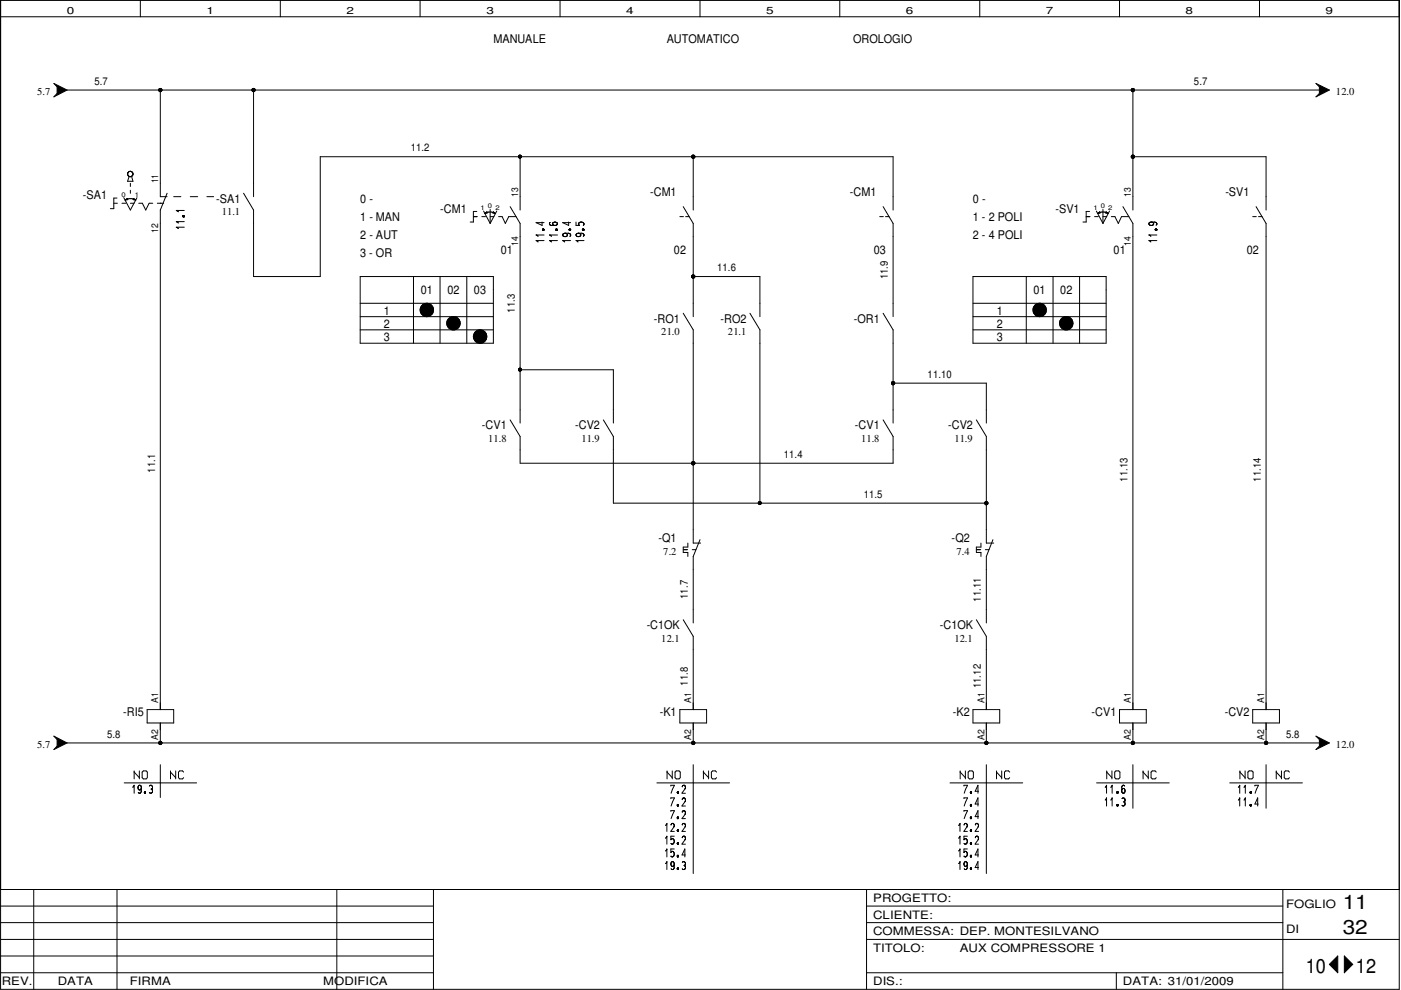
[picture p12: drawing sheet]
<svg xmlns="http://www.w3.org/2000/svg" width="297mm" height="210mm" viewBox="0 0 297 210" stroke-linecap="round" stroke-linejoin="round" font-family="sans-serif">
<g fill="none" stroke="#000" stroke-width=".21">
<path d="M.1 0h296.6v209.8h-296.6zM.1 3.6h296.6M11.4 17.7l2.8 1.4-2.8 1.4 .7-.7v-1.4zM14.2 19.1h265.5M29.8 0v3.6M34 19.1v22.6h1.4M53.8 19.1v22.6M59.4 0v3.6M89.1 0v3.6M118.7 0v3.6M148.4 0v3.6M178.1 0v3.6"/>
<path d="M207.7 0v3.6M237.4 0v3.6M240.2 19.1v25.4M267 0v3.6M279 17.7l2.9 1.4-2.9 1.4 .7-.7v-1.4zM27.1 37.1v.1M27.2 36.5h.1M27.2 37.3h.1M27.3 36.4h.1M27.4 37.4l-.4 1h1.2l-.3-1M27.6 38.9v.6M28.1 37.2h.1"/>
<path d="M28.1 37.1l.1-.4a.57 .57 0 0 0-.7-.3 .57 .57 0 0 0-.4 .7 .57 .57 0 0 0 .8 .3M28.1 37.1l-.2 .3M28.1 36.7h.1M28.1 37.1h.1M110.3 33.2v11.3M147 33.2v11.3M240.2 33.2h28.2v11.3M24.1 43.1h.8M24.8 42h-.7v2.2h-.7M25.9 43.1h.8M26.2 41.9l1.4 2.6 1.4-2.6M26.7 42.3l-.2 .1"/>
<path d="M26.7 42.3l.3-.1v.1zM27 42.2l-.3 .1M27 42.2h.2a2.06 2.06 0 0 1 1.6 .2M27 42.2v-.1l-.5 .3M27 42.2l.1 .1-.6 .1M27.6 43.1h.8M27.6 40.3v.7M28.3 42.1l.5 .3-.6-.1zM28.4 42.2l.2 .1h-.3zM29.4 43.1h.8l.7 1.4 .7-1.4h.8M33.4 43.1h1.3M35.4 41l-1.4 3.5v106"/>
<path d="M36.8 41.7h1.6M37.8 44.9h.1M37.8 48.4v.1M38.7 45.9l.2 .1M38.7 45.8h.1M38.7 45.8v.1M38.7 45.8l.3 .2M38.7 45.8l.2 .2M38.8 45.8h.1M38.8 45.8l.2 .2M38.8 45.8v.2h.2M38.8 45.8h.2"/>
<path d="M38.8 45.8l.3 .1M38.9 45.8l.2 .1M38.9 45.8h.2h-.1M39 45.8l.1 .1M39.1 47h-1.7l.4 .3M39.1 48.2h-1.7l.4 .2M39.1 45.9l-.1 .1M39.1 44.6h-1.7l.4 .3M40.3 41.7h1.6M43.9 41.7h1.4M51.6 41l2.2 3.5v14.1h14.1v-25.4h121.5v11.3M76.4 58.6h28.2v14.2h-28.2z"/>
<path d="M87.7 58.6v14.2M93.3 58.6v14.2M99 58.6v14.2M100.4 45.9h.8M101.1 44.8h-.7v2.3h-.7M102.1 45.9h.9M102.5 44.7l1.4 2.7M102.8 45.3a2.16 2.16 0 0 1 2.2 0M102.8 45.3l.4-.4 .1 .2zM103 45.2l.2-.2v.1zM103.9 45.9h.8M103.9 44.4v3"/>
<path d="M104.6 45v-.1l.4 .4M104.6 45l-.1 .1 .5 .2M104.6 45l.3 .2-.3-.1zM105.3 44.7l-1.4 2.7M105.7 45.9h.8l.6 1.5 .8-1.5h1.5M108.2 43.8l2.1 3.6v42.3M113.7 51h1.7M113.7 49.8h1.7M113.7 51l.4 .3M113.7 49.8l.4 .3M114.9 47.1v.7l-1.2-.6h1.7M115 48.6l.1 .2h.2"/>
<path d="M115 48.6l.3 .2M115 48.7l.2 .1M115 48.7l.1 .1M115.1 48.6h-.1M115.1 48.6h.1M115.1 48.6l.2 .2M115.1 48.6l.2 .1M115.1 48.6l.3 .1M115.2 48.6l.2 .1M115.2 48.6l.1 .2M115.2 48.6h.1M115.3 48.8h.1"/>
<path d="M115.3 48.7h.1M115.3 48.6h.1M116.5 51h1.7M116.5 49.8h1.7M116.5 47.6l.1 .1M116.6 51l.3 .3M116.6 49.8l.3 .3M116.7 47.2l-.2 .1v.3M117.2 47.3h.1M117.2 47.3v.3M117.2 47.6h.1M117.3 47.2a.49 .49 0 0 1 .5-.1 .49 .49 0 0 1 .3 .5l-.2 .2-1.3-.1"/>
<path d="M117.3 47.2h.1M117.3 47.6v.1M117.3 47.2l-.1 .1M117.3 47.7l.2 .1M117.4 47.8h.1M117.9 48.6v.2h.2M117.9 48.6l.2 .2M117.9 48.6h.1M117.9 48.6l.3 .1M117.9 48.6l.2 .1M117.9 48.8v-.1l.1 .1M118 48.6l.2 .1"/>
<path d="M118 47.7h.1M118 47.2h.1M118 48.6h.1M118.1 48.8h.1M118.1 48.6h.1M118.1 48.7h.1M118.1 48.7v.1M118.2 48.6v.1M119.3 51h1.7M119.3 49.9v-.2l.3-.2 1-.1 .4 .3v.3l-.2 .1M119.3 49.9v.1M119.3 49.7v.1"/>
<path d="M119.4 51l.3 .3M119.4 49.6h.1M119.9 49.4a.4 .4 0 0 1 .4 .6l-.6 .2-.4-.2M120 50.1v.1M120.1 49.5h.1M120.6 47.1v.7l-1.3-.6h1.7M120.6 48.7h.1M120.6 48.6l.3 .2M120.6 48.7l.3 .1M120.6 48.7l.2 .1M120.7 48.7l.2 .1M120.7 48.6l.2 .2"/>
<path d="M120.7 48.7l.1 .1M120.7 48.6h.1M120.7 48.6l-.1 .1M120.7 48.6l.3 .2M120.8 48.6h.1M120.8 48.6l.2 .1-.2-.1M120.8 48.6l.2 .1M121 48.6h.1M120.9 50h.1M120.9 48.8h.1M121 48.6v.2M122.1 51h1.7"/>
<path d="M122.1 47.1v.7h.7l-.1-.4M122.2 50h.1M122.2 50l-.1-.3 .2-.2 1.1-.1 .4 .3-.1 .4M122.2 51l.4 .3M122.4 49.5h-.1M122.4 50.1l.1 .1M122.6 47.5h.1M122.7 49.4l.4 .3v.3h-.8M122.8 47.2a.55 .55 0 0 1 .7-.1 .55 .55 0 0 1 .2 .7M122.8 47.2l-.2 .3M122.8 47.2h.1M122.8 50.1v.1"/>
<path d="M122.9 47.2h.1M122.9 49.5h.1M123.5 48.8h.1M123.5 48.6h.1M123.5 49.5h.1M123.5 48.6l.2 .2M123.5 48.7l.1 .1M123.5 48.6v.2h.2M123.5 47.2h.1M123.5 48.6l.3 .2M123.6 48.6l.2 .1M123.6 48.6l.2 .2"/>
<path d="M123.6 48.6h.1M123.7 48.6h.1M123.7 47.8h.1M123.8 48.8h.1M123.8 48.8h-.1M123.8 47.6v.1M123.8 48.6v.2M123.8 48.7l-.1-.1 .1 .1M144.1 45.9h.8M144.9 43.8l2.1 3.6v19.7M145.4 45.9h.7M147 58.6h14.1v8.5"/>
<path d="M186.5 45.9h.8M187.2 43.8l2.2 3.6v19.7M187.7 45.9h.8M206.3 58.6h28.2v14.2h-28.2zM217.6 58.6v14.2M223.3 58.6v14.2M228.9 58.6v14.2M230.3 45.9h.8M231 44.8h-.7v2.3h-.7M232.1 45.9h.8M232.4 44.7l1.4 2.7M233.2 45v-.1l-.5 .4"/>
<path d="M233.2 45.1l-.3 .1 .2-.2 .2 .1-.6 .2M233.8 45.9h.8M233.8 44.4v3M234.5 45h-1l-.8 .3M234.5 45l.3 .2M234.5 45v-.1l.4 .4M234.5 45l-.1 .1 .5 .2M234.5 45l.3 .2-.3-.1zM234.8 45.2l.1 .1M235.2 44.7l-1.4 2.7M235.6 45.9h.8l.7 1.5 .7-1.5h1.5M238.1 43.8l2.1 3.6v103.1"/>
<path d="M243.6 51h1.7M243.6 49.8h1.7M243.7 47.7l.2 .1 .6-.1M243.7 51l.3 .3M243.7 49.8l.3 .3M243.7 47.6v.1M243.8 47.2h.1M243.8 47.2l-.2 .2 .1 .2M243.8 47.2l1.1-.1 .4 .3v.2M244.2 47.1l.2 .1M244.4 47.2h.1M244.4 47.2l.2 .2-.1 .2"/>
<path d="M244.5 47.6v.1M244.6 47.3h.1M244.9 48.6l.1 .2h.2M244.9 48.6h.1M244.9 48.6l.3 .2M244.9 48.6l.2 .2M244.9 48.7l.2 .1M245 48.6h.1M245 48.6l.3 .2M245 48.6l.2 .2M245 48.6l.3 .1M245.1 48.6h.1"/>
<path d="M245.1 48.6h-.1M245.1 48.6l.2 .1M245.1 47.2h.1M245.1 48.6l.2 .2M245.1 48.6h.2M245.2 47.2v.1M245.2 48.8h.1M245.2 48.6h.1M245.2 47.6h.1M245.2 47.6l-.1 .2M245.3 48.7l-.2-.1 .2 .1M265.6 45.9h.8"/>
<path d="M266.3 43.8l2.1 3.6v103.1M266.8 45.9h.8M76.4 67.1h28.2M76.4 69.9h28.2M76.4 64.3h28.2M90.3 64.3a1.42 1.42 0 0 0-1.2 1.4l.3 .9 .3 .3 .7 .2M90.7 64.3l.9 .5 .3 .6v.6l-.3 .7-1 .4M95.3 67.4l-.4 .4-.2 .5 .2 .9 .4 .5M95.3 69.7h.1M95.4 69.7l.4 .2M95.4 67.4h-.1M95.8 67.1l-.4 .3"/>
<path d="M96.4 67.1a1.43 1.43 0 0 1 1.1 1.1 1.43 1.43 0 0 1-.4 1.4l-.7 .3M101.7 69.9l-.1 .1a1.28 1.28 0 0 0-1.1 .9l-.1 .6 .3 .7 .9 .6M101.9 69.9a1.43 1.43 0 0 1 1.2 1.1 1.43 1.43 0 0 1-.5 1.5l-.6 .3M110.3 78.4h19.7v11.3M144.9 66.4l2.1 3.5v45.2h1.5M159 66.4l2.1 3.5v36.8M187.2 66.4l2.2 3.5v19.8M206.3 67.1h28.2M206.3 69.9h28.2M206.3 64.3h28.2M220.2 64.3a1.43 1.43 0 0 0-1.2 1.7l.5 .8 .8 .3M220.6 64.3l.6 .2 .3 .4a1.32 1.32 0 0 1 0 1.7l-.3 .3-.7 .2"/>
<path d="M225.8 67.1l-.8 .5-.3 .7 .1 1 .4 .3 .6 .3M226.4 67.1l.2 .1a1.48 1.48 0 0 1 .4 2.4l-.6 .3M108.2 89l2.1 3.5v5.7h79.1v-5.7l-2.2-3.5M127.9 89l2.1 3.5v14.2h79.1M189.4 81.2h19.7v8.5M207 89l2.1 3.5v22.6h1.6M144.9 116.5h.9M145.8 115.1v.9h-.9v1.1h.9v.9M146.8 116.5h.7M148.4 114.4l-1.4 3.6v14.1M207 116.5h.9M208 115.1v.9h-1v1.1h1v.9"/>
<path d="M208.9 116.5h.8M210.5 114.4l-1.4 3.6v14.1M144.9 131.4l2.1 3.5v15.6M207 131.4l2.1 3.5v15.6M11.4 156.1l2.8 1.4-2.8 1.4 .7-.7v-1.4zM14.2 157.5h265.5M31.2 150.5h5.6v2.8h-5.6zM34 153.3v4.2M144.1 150.5h5.7v2.8h-5.7zM147 153.3v4.2M206.3 150.5h5.7v2.8h-5.7zM209.1 153.3v4.2"/>
<path d="M237.4 150.5h5.6v2.8h-5.6zM240.2 153.3v4.2M265.6 150.5h5.7v2.8h-5.7zM268.4 153.3v4.2M279 156.1l2.9 1.4-2.9 1.4 .7-.7v-1.4zM26.3 166h15.4M28.1 166.9l.3-.4v1.7M28.4 163.4v1.7M28.4 163.7l1.1 1.2M29.3 167.3h.1M29.3 168l.2 .1M29.3 166.7v.1"/>
<path d="M29.4 168.1h.3M29.5 167.5h.1M29.5 163.4v1.7M29.7 166.5a.49 .49 0 0 0-.4 .5 .49 .49 0 0 0 .5 .5M29.7 167.5h.1M29.7 166.5h.1M29.7 168.1h.1M29.8 166.5l.2 .4-.1 1-.1 .2M29.8 166.6h.1M29.9 166.6v.1M29.9 167.3l-.1 .2M30 167.1l-.1 .1"/>
<path d="M30 167.8l-.1 .1M30.6 168.1h.1M30.6 168v.1M30.6 167.9h.1M30.7 168.2h.1M30.7 167.9h.1M30.7 167.9h-.1M30.7 168.1v.1M30.7 167.9l-.1 .1M30.7 167.9l-.1 .1 .2-.1M30.8 168.1h.1M30.8 167.9l-.2 .2"/>
<path d="M30.8 167.9h.1M30.8 168.1v.1M30.8 167.9l-.1 .2M30.9 167.9l-.1 .2M30.9 168l-.1 .2M30.9 167.9l-.2 .3M31.2 164.8v-1.1l-.2-.3h-.6l-.3 .3v1.2l.3 .2h.6l.2-.2M31.7 166.7l.4-.2 .2 .3v.5h-.3M32.1 167.3l.2 .3v.3l-.3 .3-.3-.2M32.2 167.3h.1M32.3 167.5h.1M32.3 166.7v.1"/>
<path d="M32.3 167.9v.1M32.3 167.2h.1M34 162.1v7M36.1 163.4v1.7M36.1 163.7l1.1 1.2M37.2 163.4v1.7M38.9 163.7l-.2-.3h-.6l-.3 .3v1.2l.3 .2h.6l.2-.2M139.3 166h15.4M141.4 174.6v1.7M141.4 177.3v1.7M141.4 174.7l-.3 .3M141.4 177.4l-.3 .3"/>
<path d="M141.4 163.4v1.7M141.4 163.7l1.1 1.2M142.2 166.7v-.2h.8l-.7 1.7M142.2 169.3v-.1h.8l-.7 1.7M142.2 172v-.1h.8l-.7 1.7M142.3 174.9l.2-.3h.2l.3 .6-.8 1.1h.8M142.3 178l.4-.2a.71 .71 0 0 1 .1 1l-.2 .2-.4-.2M142.3 178h.1M142.3 174.8h.1M142.5 163.4v1.7M142.9 178v.1M142.9 178.7l-.1 .1"/>
<path d="M142.9 175.2v.1M143 177.3h-.8l.1 .7M143.6 168.1h.1M143.6 176.1v.1M143.6 173.4h.1M143.6 170.7v.1M143.6 173.4v.1M143.6 178.9h.1M143.6 167.9h.1M143.6 170.8v.1M143.6 173.5v.1M143.6 176h.1"/>
<path d="M143.6 178.7h.1M143.6 170.6v.1M143.6 170.9h.1M143.6 176.2l.1 .1M143.7 167.9h.1M143.7 173.3l-.1 .1M143.7 175.9l-.1 .2M143.7 168.1v.1M143.7 170.9h.1M143.7 178.9v.1M143.7 167.9l-.1 .1M143.7 170.6h-.1"/>
<path d="M143.7 176.3h.1M143.7 175.9h.1M143.7 178.6h.1M143.7 178.6l-.1 .2M143.7 167.9l-.1 .2M143.7 178.6l-.1 .3M143.7 170.6l-.1 .1M143.7 173.2v.1M143.7 173.2h.1M143.7 173.2l-.1 .2M143.8 168.1h.1M143.8 168.1l-.1 .1"/>
<path d="M143.8 170.9h-.1M143.8 173.2v.1M143.8 178.9l-.1 .1M143.8 167.9h.1M143.8 167.9l-.2 .2M143.8 170.9h.1M143.8 170.6l-.2 .2M143.8 173.3h.1M143.8 173.3l-.2 .2M143.8 173.2l-.2 .3M143.8 175.9v.1M143.8 175.9l-.2 .3 .2-.2"/>
<path d="M143.8 175.9l-.2 .2M143.8 178.6v.1M143.8 178.6l-.2 .3M143.8 170.6h-.2M143.8 170.6h.1M143.8 170.8v.1M143.8 176h.1M143.8 178.9h.1M143.8 170.6l-.2 .3M143.8 173.3l-.2 .2 .2-.2M143.8 176l-.2 .2M143.8 173.3v.3h-.2"/>
<path d="M143.8 176v.3M143.8 167.9v.2M143.8 170.6v.3M143.8 178.7v.2M143.8 168l-.1 .2M143.8 167.9l-.1 .2M143.8 170.7l-.1 .2M143.8 170.6l-.1 .3M143.8 173.4l-.1 .2 .1-.2M143.8 173.3l-.2 .3M143.8 176.1v.2M143.8 176.1l-.1 .2"/>
<path d="M143.8 176l-.1 .3M143.8 178.8l-.1 .2M143.8 178.7l-.1 .2M144.2 164.8v-1.1l-.2-.3h-.6l-.3 .3v1.2l.3 .2h.6l.2-.2M144.6 166.8l.2-.3h.3l.2 .6-.7 1.1h.7M144.7 166.7h.1M144.7 169.3v.1M144.7 177.5h.1M144.7 169.4l-.1 .1M144.7 172l-.1 .2M144.7 172h.1M144.8 177.3h.4"/>
<path d="M144.8 177.3v.1M144.8 177.4l-.2 .2M144.9 171.9h.1M145 171.9h.1M145.2 169.2h-.3l-.2 .1M145.2 174.7l-.3-.1-.3 .3M145.2 172h-.4M145.2 169.2h.1M145.2 172h.1M145.2 174.7h.1M145.2 177.3v.1M145.2 169.2l.1 .6-.7 1.1h.7"/>
<path d="M145.2 172l.1 .6-.7 1h.7M145.2 177.4l.1 .6-.7 1h.7M145.2 174.7l.1 .6-.7 1h.7M145.3 169.8v.1M147 162.1v23.1M149.1 163.4v1.7M149.1 163.7l1.1 1.2M150.2 163.4v1.7M151.9 163.7l-.2-.3h-.6l-.3 .3v1.2l.3 .2h.6l.2-.2M201.4 166h15.4M203.5 174.6v1.7M203.5 177.3v1.7"/>
<path d="M203.5 174.7l-.3 .3M203.5 177.4l-.3 .3M203.6 163.4v1.7M203.6 163.7l1.1 1.2M204.4 166.7v-.2h.7l-.7 1.7M204.4 169.3v-.1h.7l-.7 1.7M204.4 172v-.1h.7l-.7 1.7M204.4 174.9l.2-.3 .5 .2v.5l-.7 1h.7M204.4 174.8v.1M204.5 177.9l-.1 .1M204.5 177.9h.1M204.5 177.9l.2-.1a.67 .67 0 0 1 .3 .9l-.3 .3-.3-.2"/>
<path d="M204.7 163.4v1.7M205 178h.1M205.1 174.9v.1M205.1 178.3h.1M205.1 177.3h-.7v.8M205.1 175.1h.1M205.7 173.5l.1 .1M205.7 176.2h.1M205.7 168.1h.1M205.7 170.8h.1M205.7 170.7l.2-.1-.2 .1M205.7 178.9h.1"/>
<path d="M205.8 168.1h.1M205.8 170.9h.1M205.8 178.9h.1M205.8 170.8v.1M205.8 173.5l.1-.2-.1 .3M205.8 176.2v.1M205.8 167.9h.1M205.8 173.3l-.1 .2M205.8 176.3h.1M205.8 175.9h.1M205.8 175.9l-.1 .3M205.8 178.6h.1"/>
<path d="M205.8 167.9l-.1 .2M205.8 170.6l-.1 .2M205.8 178.6l-.1 .3M205.8 168.1v.1M205.8 178.9v.1M205.8 167.9l-.1 .1M205.8 175.9l-.1 .2 .2-.2M205.8 178.6l-.1 .2M205.9 173.2l-.1 .1M205.9 173.2v.1M205.9 173.2l-.2 .2M205.9 173.2l-.2 .2 .1-.1"/>
<path d="M205.9 168.1h.1M205.9 170.9h.1M205.9 173.3h.1M205.9 178.9h.1M205.9 167.9h.1M205.9 167.9l-.2 .2M205.9 170.6l-.2 .2M205.9 173.3l-.2 .2M205.9 173.2l-.2 .3M205.9 175.9v.1M205.9 175.9l-.2 .3M205.9 175.9l-.2 .2"/>
<path d="M205.9 178.6l.1 .2M205.9 178.6l-.2 .3M205.9 176l.1 .1M205.9 168.1l-.1 .1M205.9 170.6h-.1M205.9 170.6h.1M205.9 170.8l-.1 .1M205.9 173.4h.1M205.9 173.5l-.1 .1M205.9 178.9l-.1 .1M205.9 173.3v.1M205.9 176h.1"/>
<path d="M205.9 176.1v.2M205.9 178.7l-.1 .2M205.9 167.9l.1 .1M205.9 167.9l-.1 .2M205.9 170.8v.1M205.9 170.6l-.1 .3M205.9 173.4l-.1 .2M205.9 173.3l-.1 .3M205.9 176l-.1 .3M205.9 176l-.1 .2M206 168l-.1 .1M206 176.1h-.1"/>
<path d="M206 170.6v.1M206 173.4l-.1 .2zM206 178.8v.1M206 168l-.1 .2 .1-.2M206 168l-.2 .2M206 170.7l-.1 .1M206 170.7l-.1 .2 .1-.2M206 170.6l-.2 .3M206 173.4l-.2 .2M206 176.1l-.1 .2M206 176.1l-.2 .2M206 178.8l-.1 .2 .1-.2"/>
<path d="M206 178.8l-.2 .2M206.4 164.8v-1.1l-.3-.3h-.6l-.2 .3v1.2l.2 .2h.6l.3-.2M206.8 174.8h.1M206.8 177.5h.1M206.9 177.3h.4M206.9 177.4l-.1 .2M206.9 177.3v.1M207 174.6h.1M207 174.6l-.2 .3M207 174.6h.2l.3 .5-.7 1.2h.7M207.3 177.4l.2 .3-.1 .4-.6 .9h.7M207.3 177.3v.1"/>
<path d="M207.4 177.5h.1M207.4 175.3h.1M207.4 178h.1M207.5 167.8h-.7l.5-1.3v1.7M207.5 170.5h-.7l.5-1.3v1.7M207.5 173.1h-.7l.5-1.2v1.7M209.1 162.1v23.1M211.3 163.4v1.7M211.3 163.7l1.1 1.2M212.4 163.4v1.7M214.1 163.7l-.3-.3h-.6l-.2 .3v1.2l.2 .2h.6l.3-.2M232.5 166h15.4"/>
<path d="M234.6 166.5v1.7M234.6 169.2v1.7M234.6 166.6l-.3 .3M234.6 169.2l-.3 .4M234.6 163.4v1.7M234.6 163.7l1.2 1.2M235.6 169.6h-.1M235.6 169.5v.1M235.8 163.4v1.7M235.8 166.5v1.7M235.8 169.2v1.7M235.8 166.6l-.3 .3"/>
<path d="M235.8 169.2l-.2 .3M236.8 170.7l.1-.1-.1 .1M236.9 168.1h.1M236.9 170.9h.1M236.9 167.9l-.1 .1M236.9 168.1v.1M237 168.1l-.1 .1M237 167.9h-.1v.2M237 167.9l-.1 .2M237 170.9h-.1M237 167.9h.1M237 167.9l-.2 .2"/>
<path d="M237 170.6l-.2 .2zM237 167.9v.2M237 168.1h.1M237 170.6h-.1v.3M237 170.6h.1M237 170.6v.3M237 167.9l.1 .1M237 170.6l-.1 .3M237.1 168l-.2 .2 .2-.2M237.1 168l-.2 .2M237.1 170.7l-.1 .2M237.1 170.6l-.2 .3"/>
<path d="M237.4 164.8v-1.1l-.2-.3h-.6l-.3 .3v1.2l.3 .2h.6l.2-.2M237.9 170.7l.2 .2M237.9 169.3l.2-.1 .4 .1M237.9 168h.1M237.9 167.3l-.1 .2M238 167.3h.1M238 168.1h.1M238.3 168.1h.1M238.3 170.8v.1M238.4 167.3h.1M238.4 170h-.2M238.5 166.7l-.4-.2-.3 .3v1.1l.3 .3 .3-.1a.54 .54 0 0 0 .1-.6 .54 .54 0 0 0-.4-.3l-.2 .2"/>
<path d="M238.5 169.4v.5l-.2 .1 .2 .1a.48 .48 0 0 1-.3 .8l-.2-.1M238.5 169.3v.1M238.5 169.5v.1M238.5 167.7v.1M238.5 170.5v.1M238.5 169.7v.1M240.2 162.1v9.3M242.4 163.4v1.7M242.4 163.7l1.1 1.2M243.5 163.4v1.7M245.1 163.7l-.2-.3h-.6l-.3 .3v1.2l.3 .2h.6l.2-.2M260.7 166h15.4"/>
<path d="M262.8 166.5v1.7M262.8 169.2v1.7M262.8 166.6l-.3 .3M262.8 169.2l-.3 .4M262.9 163.4v1.7M262.9 163.7l1.1 1.2M264 163.4v1.7M264 166.5v1.7M264 169.2v1.7M264 166.6l-.3 .3M264 169.2l-.3 .4M265 168.1h.1"/>
<path d="M265 168l.2-.1-.2 .2M265 170.7l.1 .1M265 170.7l.2-.1-.2 .1M265.1 168.1v.1M265.1 170.6l-.1 .1M265.1 170.9h.1M265.1 167.9h.1M265.1 168.1h.1M265.1 170.8v.1M265.1 167.9v.1M265.1 170.6h.1M265.2 168.1h.1"/>
<path d="M265.2 170.9h.1M265.2 167.9h.1M265.2 167.9l-.1 .2M265.2 167.9l-.2 .2M265.2 170.6l-.1 .2M265.2 170.6l-.2 .2M265.3 168.1l-.2 .1M265.3 170.6h-.2M265.3 170.8l-.2 .1M265.3 170.6h.1M265.3 167.9l-.2 .2M265.3 170.6l-.2 .3"/>
<path d="M265.3 170.6l-.2 .2M265.3 167.9l-.1 .2M265.3 170.6l-.1 .3M265.3 168l-.1 .2 .1-.2M265.3 167.9l-.2 .3M265.3 170.7l-.1 .2 .1-.2M265.7 164.8v-1.1l-.3-.3h-.6l-.2 .3v1.2l.2 .2h.6l.3-.2M266.1 166.7v-.2h.7l-.7 1.7M266.8 170.5h-.7l.6-1.3v1.7M268.4 162.1v9.3M270.6 163.4v1.7M270.6 163.7l1.1 1.2"/>
<path d="M271.7 163.4v1.7M273.4 163.7l-.3-.3h-.6l-.2 .3v1.2l.2 .2h.6l.3-.2M.1 188.6h296.6M.1 199.2h91.8M.1 195.6h91.8M.1 192.1h91.8M7.2 188.6v21.2M24.8 188.6v21.2M71.4 188.6v21.2M91.9 188.6v21.2M141.3 180.1l-.2 .3M141.4 180v1.7"/>
<path d="M141.4 182.7v1.7M141.4 182.8l-.3 .3M141.4 180.1h-.1M142.2 181.5h.1M142.3 181.5v.1M142.3 181.6l.1 .1M142.3 182.8v.1M142.3 181.6h.1M142.4 181.7h.1M142.4 183.6v.1M142.6 180.5l.1 .1M142.6 181.7h.1"/>
<path d="M142.8 182.8l.2 .2-.1 1.1-.2 .3-.4-.2M142.8 182.8l-.1-.1a.57 .57 0 0 0-.3 .9M142.8 182.8l.1 .1M142.9 180.8l.1 .4-.2 .3-.4 .2M142.9 180.7v.1M142.9 181.4l-.1 .1M142.9 183.5l-.1 .1M142.9 181.3h.1M142.9 183.4h.1M143 180h-.8v.8l.2-.3 .5 .2M143 183.3l-.3 .4h-.3M143.6 181.5v.1"/>
<path d="M143.6 184.2v.1M143.6 181.6v.1M143.6 184.3v.1M143.6 181.4v.1M143.6 184.1v.1M143.6 181.7h.1M143.7 184.1h-.1M143.7 181.7h.1M143.7 181.4h-.1M143.7 181.4l-.1 .1M143.7 184v.1M143.7 184h.1"/>
<path d="M143.7 184l-.1 .2M143.8 181.7h-.1M143.8 184v.1M143.8 181.4l-.2 .2 .2-.2M143.8 181.4l-.2 .2M143.8 184.1h.1M143.8 184.1l-.2 .2M143.8 184l-.2 .3M143.8 181.4h-.2M143.8 181.4h.1M143.8 181.6v.1M143.8 181.4l-.2 .3"/>
<path d="M143.8 184.1v.3h-.2M143.8 181.4v.2M143.8 181.5l-.1 .2M143.8 181.4l-.1 .3M143.8 184.2l-.1 .2M143.8 184.1l-.1 .3M143.8 184.1l-.2 .3M144.6 182.8l.4-.1 .3 .2v.4l-.1 .2M144.6 184.2l.2 .2 .4-.1M144.7 182.8h.1M145 183.5h.1M145.1 182.8h.1"/>
<path d="M145.1 183.5l.1 .1M145.2 184.3h.1M145.2 183.6h.1M145.2 183.5h-.1M145.2 183.6l.1 .2-.1 .5M145.2 183.4v.1M145.3 181.3h-.7l.6-1.3v1.7M183.7 199.2h113M183.7 195.6h88.3M183.7 192.1h88.3M183.7 188.6v21.2M203.5 182.8l-.3 .3"/>
<path d="M203.5 180v1.7M203.5 182.7v1.7M203.5 180.1l-.3 .3M204.4 181.5h.1M204.4 181.5v.1M204.5 180.6h.1M204.5 181.6h.1M204.5 180.6l-.1 .1M204.5 182.8v.1M204.5 180.6h.3a.6 .6 0 0 1 .3 .6 .6 .6 0 0 1-.5 .5l-.2-.1M204.8 180.5v.1M204.8 182.7h.1"/>
<path d="M205 182.8l-.3-.1a.56 .56 0 0 0-.2 .9l.3 .1 .3-.3M205 182.8l.1 1.3-.3 .3-.4-.2M205 182.8h.1M205 184.2h.1M205 182.9h.1M205 183.5h.1M205.1 183v.1M205.1 180h-.7v.8M205.1 183.3h.1M205.1 183.9v.1M205.7 184.3h.1M205.7 181.6h.1"/>
<path d="M205.7 181.5l.2-.1-.2 .1M205.8 181.7h.1M205.8 181.4h.1M205.8 181.6v.1M205.8 184.1h.1M205.8 184.3v.1M205.8 184.1l-.1 .2M205.8 181.4l-.1 .2M205.8 184.1h-.1M205.9 184l-.1 .1M205.9 184v.1M205.9 184l-.2 .2"/>
<path d="M205.9 181.7h.1M205.9 184.1h.1M205.9 181.4l-.2 .2M205.9 184.1l-.2 .2M205.9 184l-.2 .3M205.9 181.6l-.1 .1M205.9 181.4h.1M205.9 184.3l-.1 .1M205.9 181.6v.1M205.9 181.4l-.1 .3M205.9 181.4l-.1 .2M205.9 184.1l-.1 .3"/>
<path d="M205.9 184.1l-.1 .2M206 181.4v.1M206 184.1l-.1 .3 .1-.2M206 181.5l-.1 .1M206 181.5l-.1 .2 .1-.2M206 181.4l-.2 .3M206 184.1l-.2 .3M207.5 181.3h-.7l.5-1.3v1.7M207.5 183.9h-.7l.5-1.2v1.7M272 188.6v21.2M.1 202.7h91.8M.1 206.2h91.8"/>
<path d="M183.7 206.2h88.3M236.7 206.2v3.6M281.9 204.5l1.7-1.8v3.5zM285 202.7l1.8 1.8-1.8 1.7z"/>
<circle cx="34" cy="19.1" r=".34"/>
<circle cx="53.8" cy="19.1" r=".34"/>
<circle cx="240.2" cy="19.1" r=".34"/>
<circle cx="110.2" cy="33.2" r=".32"/>
<circle cx="147" cy="33.2" r=".34"/>
<circle cx="240.2" cy="33.2" r=".34"/>
<circle cx="147" cy="58.6" r=".34"/>
<circle cx="110.2" cy="78.4" r=".32"/>
<circle cx="147" cy="98.2" r=".34"/>
<circle cx="189.3" cy="81.2" r=".34"/>
<circle cx="161.1" cy="106.7" r=".32"/>
<circle cx="209.1" cy="106.7" r=".34"/>
<circle cx="34" cy="157.5" r=".34"/>
<circle cx="147" cy="157.5" r=".34"/>
<circle cx="209.1" cy="157.5" r=".34"/>
<circle cx="240.2" cy="157.5" r=".34"/>
<circle cx="268.4" cy="157.5" r=".34"/>
</g>
<g fill="#000">
<path d="M281.9 204.5l1.7-1.8v3.5zM285 202.7l1.8 1.8-1.8 1.7z"/>
<path d="M11.4 17.7l2.8 1.4-2.8 1.4 .7-.7v-1.4z" fill-rule="evenodd"/>
<path d="M279 17.7l2.9 1.4-2.9 1.4 .7-.7v-1.4z" fill-rule="evenodd"/>
<path d="M11.4 156.1l2.8 1.4-2.8 1.4 .7-.7v-1.4z" fill-rule="evenodd"/>
<path d="M279 156.1l2.9 1.4-2.9 1.4 .7-.7v-1.4z" fill-rule="evenodd"/>
<circle cx="34" cy="19.1" r=".34"/>
<circle cx="53.8" cy="19.1" r=".34"/>
<circle cx="240.2" cy="19.1" r=".34"/>
<circle cx="110.2" cy="33.2" r=".32"/>
<circle cx="147" cy="33.2" r=".34"/>
<circle cx="240.2" cy="33.2" r=".34"/>
<circle cx="147" cy="58.6" r=".34"/>
<circle cx="90.5" cy="65.7" r="1.41"/>
<circle cx="96.1" cy="68.5" r="1.4"/>
<circle cx="101.8" cy="71.3" r="1.41"/>
<circle cx="110.2" cy="78.4" r=".32"/>
<circle cx="220.4" cy="65.7" r="1.41"/>
<circle cx="226.1" cy="68.5" r="1.4"/>
<circle cx="147" cy="98.2" r=".34"/>
<circle cx="189.3" cy="81.2" r=".34"/>
<circle cx="161.1" cy="106.7" r=".32"/>
<circle cx="209.1" cy="106.7" r=".34"/>
<circle cx="34" cy="157.5" r=".34"/>
<circle cx="147" cy="157.5" r=".34"/>
<circle cx="209.1" cy="157.5" r=".34"/>
<circle cx="240.2" cy="157.5" r=".34"/>
<circle cx="268.4" cy="157.5" r=".34"/>
</g>
<g font-size="4.2">
<text x="284.7" y="192.8">11</text>
<text x="284.7" y="198.1">32</text>
<text x="276.9" y="206.2">10</text>
<text x="287.5" y="206.2">12</text>
</g>
<g font-size="2.5">
<text x="104.6" y="9.1">MANUALE</text>
<text x="141.3" y="9.1">AUTOMATICO</text>
<text x="180.9" y="9.1">OROLOGIO</text>
<text x="137.8" y="41.6">-CM1</text>
<text x="180.2" y="41.6">-CM1</text>
<text x="259.8" y="41.6">-SV1</text>
<text x="17.6" y="42.2">-SA1</text>
<text x="45.8" y="43">-SA1</text>
<text x="76.4" y="43">0 -</text>
<text x="76.4" y="46.8">1 - MAN</text>
<text x="93.3" y="45.1">-CM1</text>
<text x="206.3" y="43">0 -</text>
<text x="206.3" y="46.8">1 - 2 POLI</text>
<text x="223.8" y="45.1">-SV1</text>
<text x="76.4" y="50.6">2 - AUT</text>
<text x="106.2" y="53.8">01</text>
<text x="142.9" y="53.8">02</text>
<text x="185.2" y="53.8">03</text>
<text x="206.3" y="50.6">2 - 4 POLI</text>
<text x="236.1" y="53.8">01</text>
<text x="264.3" y="53.8">02</text>
<text x="76.4" y="54.4">3 - OR</text>
<text x="89.2" y="62.3">01</text>
<text x="94.9" y="62.3">02</text>
<text x="100.5" y="62.3">03</text>
<text x="219.1" y="62.3">01</text>
<text x="224.8" y="62.3">02</text>
<text x="81.4" y="66.7">1</text>
<text x="81.4" y="69.5">2</text>
<text x="138.6" y="68.4">-RO1</text>
<text x="152.8" y="68.4">-RO2</text>
<text x="181" y="68.4">-OR1</text>
<text x="211.3" y="66.7">1</text>
<text x="211.3" y="69.5">2</text>
<text x="81.4" y="72.3">3</text>
<text x="211.3" y="72.3">3</text>
<text x="102.2" y="91">-CV1</text>
<text x="122" y="91">-CV2</text>
<text x="181.3" y="91">-CV1</text>
<text x="201" y="91">-CV2</text>
<text x="139.6" y="115">-Q1</text>
<text x="201.8" y="115">-Q2</text>
<text x="137.1" y="133.3">-C1OK</text>
<text x="199.3" y="133.3">-C1OK</text>
<text x="26.1" y="151.7">-RI5</text>
<text x="139.9" y="151.7">-K1</text>
<text x="202" y="151.7">-K2</text>
<text x="231.4" y="151.7">-CV1</text>
<text x="259.7" y="151.7">-CV2</text>
<text x="185.1" y="191.2">PROGETTO:</text>
<text x="185.1" y="194.8">CLIENTE:</text>
<text x="272.7" y="192.4">FOGLIO</text>
<text x="272.7" y="197.7">DI</text>
<text x="185.1" y="201.8">TITOLO:</text>
<text x="185.1" y="198.3">COMMESSA: DEP. MONTESILVANO</text>
<text x="203.5" y="201.8">AUX COMPRESSORE 1</text>
<text x=".4" y="208.9">REV.</text>
<text x="12.3" y="208.9">DATA</text>
<text x="27.5" y="208.9">FIRMA</text>
<text x="68.5" y="208.9">MODIFICA</text>
<text x="185.1" y="208.9">DIS.:</text>
<text x="238.1" y="208.9">DATA: 31/01/2009</text>
</g>
<g font-size="2.2">
<text x="20" y="18">5.7</text>
<text x="253.1" y="18">5.7</text>
<text x="7.9" y="20.2">5.7</text>
<text x="283.2" y="20.2">12.0</text>
<text x="87.1" y="32.1">11.2</text>
<text x="47" y="45.7">11.1</text>
<text x="152.1" y="57.5">11.6</text>
<text x="188.2" y="59.2" transform="rotate(-90 188.2 59.2)">11.9</text>
<text x="109.1" y="66.3" transform="rotate(-90 109.1 66.3)">11.3</text>
<text x="140.2" y="71.1">21.0</text>
<text x="154.3" y="71.1">21.1</text>
<text x="196.7" y="80.1">11.10</text>
<text x="103.5" y="93.7">11.8</text>
<text x="123.3" y="93.7">11.9</text>
<text x="182.6" y="93.7">11.8</text>
<text x="202.3" y="93.7">11.9</text>
<text x="32.9" y="100.2" transform="rotate(-90 32.9 100.2)">11.1</text>
<text x="166.2" y="97.1">11.4</text>
<text x="183.1" y="105.5">11.5</text>
<text x="239.1" y="102.2" transform="rotate(-90 239.1 102.2)">11.13</text>
<text x="267.3" y="102.2" transform="rotate(-90 267.3 102.2)">11.14</text>
<text x="140.6" y="117.7">7.2</text>
<text x="202.8" y="117.7">7.4</text>
<text x="145.8" y="127" transform="rotate(-90 145.8 127)">11.7</text>
<text x="208" y="127.6" transform="rotate(-90 208 127.6)">11.11</text>
<text x="140.2" y="136.1">12.1</text>
<text x="202.3" y="136.1">12.1</text>
<text x="145.8" y="145.4" transform="rotate(-90 145.8 145.4)">11.8</text>
<text x="208" y="146" transform="rotate(-90 208 146)">11.12</text>
<text x="7.9" y="158.6">5.7</text>
<text x="22.7" y="156.4">5.8</text>
<text x="272.7" y="156.4">5.8</text>
<text x="283.2" y="158.6">12.0</text>
</g>
<g font-size="2.1">
<text x="14.1" y="2.9">0</text>
<text x="43.8" y="2.9">1</text>
<text x="73.4" y="2.9">2</text>
<text x="103.1" y="2.9">3</text>
<text x="132.8" y="2.9">4</text>
<text x="162.4" y="2.9">5</text>
<text x="192.1" y="2.9">6</text>
<text x="221.7" y="2.9">7</text>
<text x="251.4" y="2.9">8</text>
<text x="281" y="2.9">9</text>
</g>
<g font-size="2">
<text x="33.6" y="38.9" transform="rotate(-90 33.6 38.9)">11</text>
<text x="109.9" y="41.7" transform="rotate(-90 109.9 41.7)">13</text>
<text x="239.8" y="41.7" transform="rotate(-90 239.8 41.7)">13</text>
<text x="33.6" y="49.4" transform="rotate(-90 33.6 49.4)">12</text>
<text x="109.9" y="52.2" transform="rotate(-90 109.9 52.2)">14</text>
<text x="239.8" y="52.2" transform="rotate(-90 239.8 52.2)">14</text>
<text x="33.6" y="149.1" transform="rotate(-90 33.6 149.1)">A1</text>
<text x="146.6" y="149.1" transform="rotate(-90 146.6 149.1)">A1</text>
<text x="208.7" y="149.1" transform="rotate(-90 208.7 149.1)">A1</text>
<text x="239.8" y="149.1" transform="rotate(-90 239.8 149.1)">A1</text>
<text x="268" y="149.1" transform="rotate(-90 268 149.1)">A1</text>
<text x="33.6" y="156.9" transform="rotate(-90 33.6 156.9)">A2</text>
<text x="146.6" y="156.9" transform="rotate(-90 146.6 156.9)">A2</text>
<text x="208.7" y="156.9" transform="rotate(-90 208.7 156.9)">A2</text>
<text x="239.8" y="156.9" transform="rotate(-90 239.8 156.9)">A2</text>
<text x="268" y="156.9" transform="rotate(-90 268 156.9)">A2</text>
</g>
<g font-size="1.4">
<text x="25.8" y="41.7">0</text>
<text x="28.6" y="41.7">1</text>
<text x="101.9" y="44.5">1</text>
<text x="103.5" y="44.1">0</text>
<text x="105" y="44.5">2</text>
<text x="231.9" y="44.5">1</text>
<text x="233.4" y="44.1">0</text>
<text x="234.9" y="44.5">2</text>
</g>
</svg>
